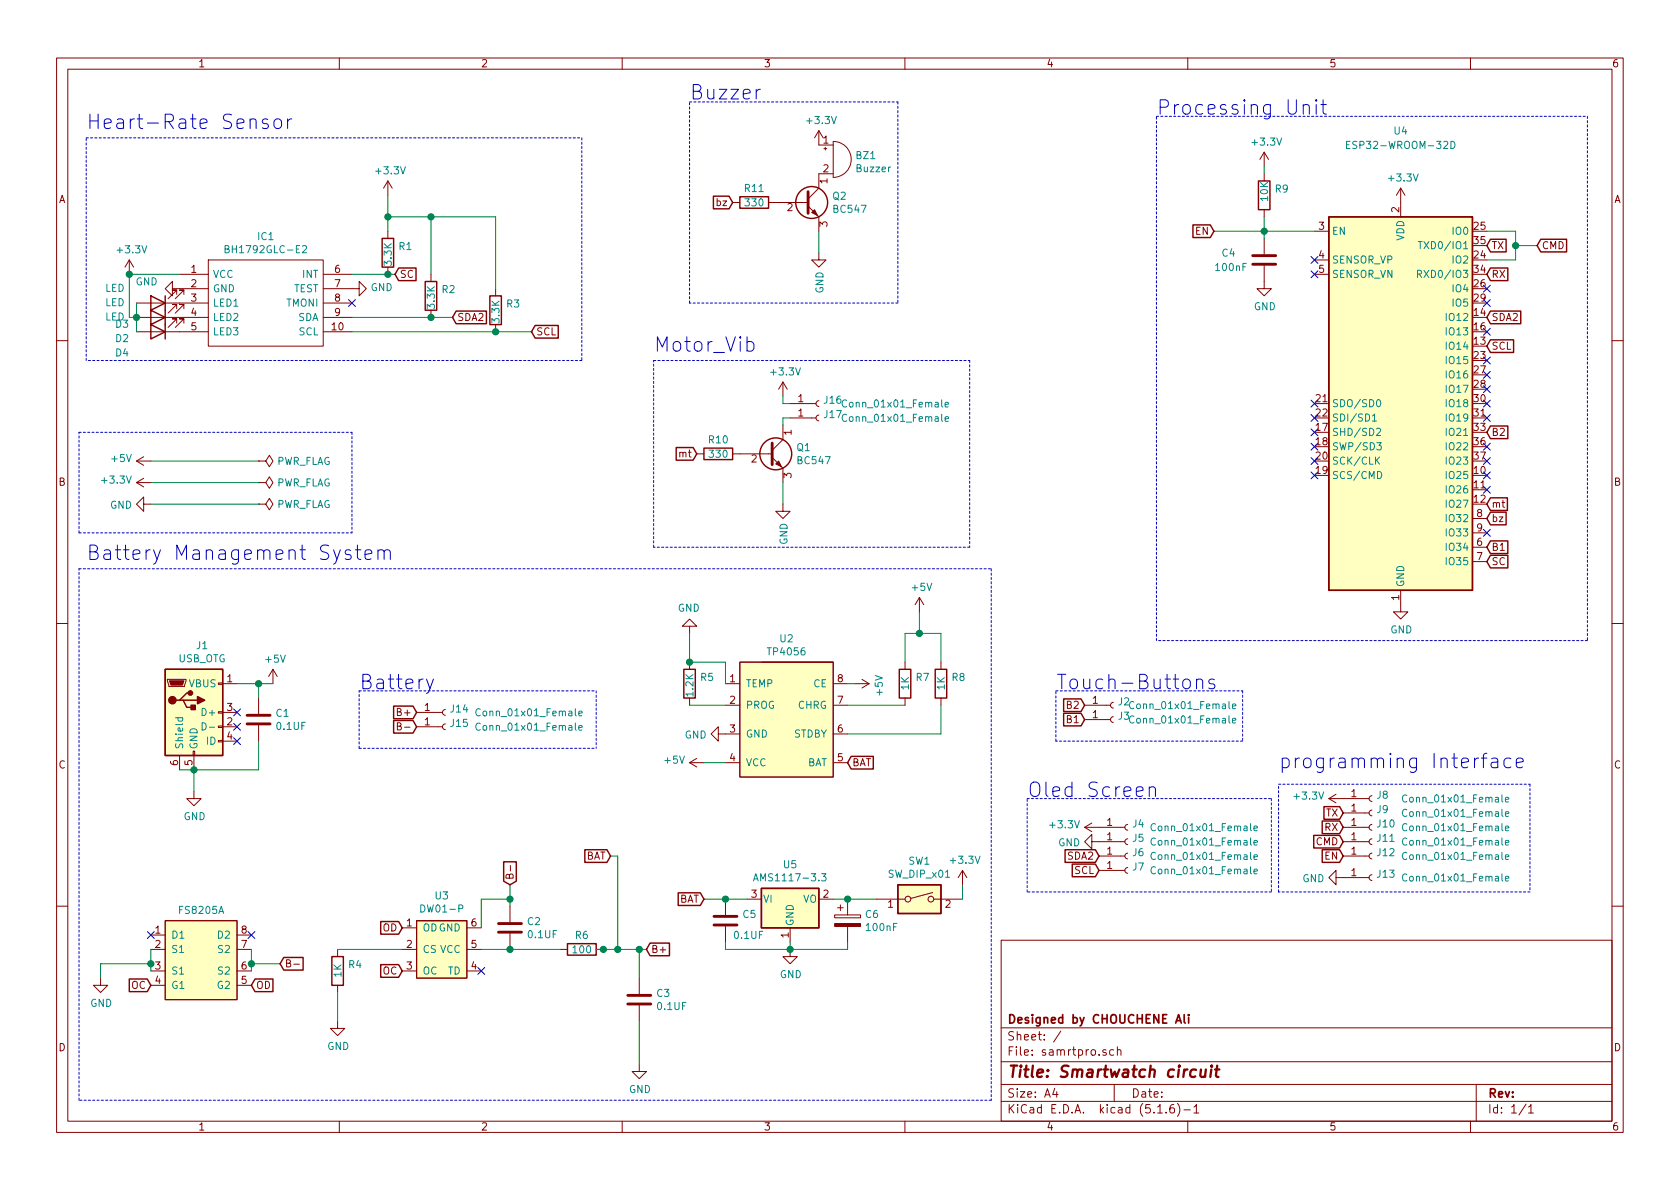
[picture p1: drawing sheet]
<svg xmlns="http://www.w3.org/2000/svg" width="297mm" height="210mm" viewBox="0 0 297 210" stroke-linecap="round" stroke-linejoin="round" font-family="sans-serif">
<g fill="none" stroke="#840000" stroke-width=".18">
<path d="M10 10.3h277v189.9h-277zM12 12.2h273v186.1h-273zM60 10.3v1.9M110 10.3v1.9M160 10.3v1.9M210 10.3v1.9M260 10.3v1.9M68.6 32v2.5M68.6 32l-.8 1.3M68.6 32l.7 1.3M129.5 35.8h1.3M135.9 35.8h7"/>
<path d="M142.9 36.4l1.9 1.9v2.6M144.8 23.1l-.8 1.3M144.8 23.1v2.5h2.5M144.8 23.1l.7 1.3M145.7 26.3h.5M145.9 26v.5M147.3 25a3.2 3.2 0 0 1 3.2 3.2 3.2 3.2 0 0 1-3.2 3.2zM147.3 30.7h-2.5v2.6l-1.9 1.9M223.5 26.9v2.6M223.5 30.7v1.3M223.5 37.1v1.2M223.5 26.9l-.7 1.3"/>
<path d="M223.5 26.9l.8 1.3M247.6 33.3l-.7 1.2M247.6 33.3v5M247.6 33.3l.8 1.2M22.9 46l-.8 1.2M22.9 46v2.5M22.9 46l.7 1.2M24.1 53.6h12.7M24.1 58.7h12.7M24.1 56.1h12.7M30.5 51v-1.2l-1.3 1.2 1.3 1.3v-1.3h6.3M31.2 52.1v-.8h-.7h.7l-1.5 1.5"/>
<path d="M31.2 57.1v-.7h-.7h.7l-1.5 1.5M31.2 54.6v-.8h-.7h.7l-1.5 1.6M31.7 48.5h5.1M32.5 52.1v-.8h-.8h.8l-1.5 1.5M32.5 57.1v-.7h-.8h.8l-1.5 1.5M32.5 54.6v-.8h-.8h.8l-1.5 1.6M36.8 46h20.3v15.2h-20.3zM57.1 51h6.4v-1.2l1.3 1.2-1.3 1.3v-1.3M57.1 48.5h5.1M57.1 53.6h5.1M57.1 58.7h5.1M57.1 56.1h5.1"/>
<path d="M68.6 40.9v1.3M68.6 47.2v1.3M76.2 48.5v1.3M76.2 54.9v1.2M87.6 51v1.3M87.6 57.4v1.3M144.8 44.7v1.3h1.2l-1.2 1.2-1.3-1.2h1.3M223.5 47v4h1.3l-1.3 1.3-1.3-1.3h1.3M223.5 42.2v2.8M232.4 40.9h2.5M232.4 46h2.5M232.4 48.5h2.5"/>
<path d="M10 60.2h2M138.4 67.6l-.7 1.2M138.4 67.6v2.5M138.4 75.2v2.5l-1.9 1.9M138.4 67.6l.8 1.2M139.7 71.4h4.6M139.7 73.9h4.6M144.8 70.9l-.3 .1-.2 .3 .1 .4 .4 .2M144.8 73.4l-.3 .1-.2 .3 .1 .4 .4 .2M285 60.2h2M24.1 85.3l1.3 .8M24.1 85.3h2.6"/>
<path d="M24.1 81.5l1.3 .8M24.1 81.5h2.6M25.4 89.1v-1.2l-1.3 1.2 1.3 1.3v-1.3h1.3M25.4 84.6l-1.3 .7M25.4 80.8l-1.3 .7M45.7 85.3h1.3l.6-1 .7 1-.7 1.1-.6-1.1M45.7 85.3h.1M45.7 89.1h1.3l.6-1 .7 1-.7 1.1-.6-1.1M45.7 89.1h.1M45.7 81.5h1.3l.6-1 .7 1-.7 1-.6-1M45.7 81.5h.1M123.2 80.3h1.3"/>
<path d="M129.5 80.3h7M136.5 80.9l1.9 1.9v2.5M138.4 89.1v1.3h1.3l-1.3 1.3-1.2-1.3h1.2M260.3 96.8h2.6M260.3 99.3h2.6M260.3 91.7h2.6M260.3 94.2h2.6M10 110.3h2M48.3 118.4l-.8 1.2M48.3 118.4v2.5M48.3 118.4l.7 1.2M121.9 110.7h1.3l-1.3-1.2-1.3 1.2h1.3v1.3"/>
<path d="M121.9 117.1v1.3M130.8 117.1h16.5v20.3h-16.5zM134.6 117.1h12.7zM160 117.1v1.3M162.6 105.7l-.8 1.2M162.6 105.7v2.5M162.6 105.7l.7 1.2M166.4 117.1v1.3M247.6 104.4v3.8h1.3l-1.3 1.3-1.2-1.3h1.2M285 110.3h2M29.6 120.1h3.3v.3l-.3 1h-2.8zM31.7 133.6v2.5"/>
<path d="M34.2 132.8h.2v.8h-.2zM34.3 139.9v1.3h1.3l-1.3 1.3-1.3-1.3h1.3M34.3 133.6v2.5M38.6 130.9h.8v.3h-.8zM38.6 128.4h.8v.2h-.8zM38.6 125.9h.8v.2h-.8zM38.6 120.8h.8v.2h-.8zM39.4 120.9h2.5M39.4 128.5h2.5M39.4 126h2.5M39.4 131.1h2.5M45.7 123.4v2.8"/>
<path d="M45.7 128.3v2.8M70.3 128.4h.5l.1-.2-.1-.3-.5-.1v1.3h.4l.2-.1 .1-.4-.3-.2M71.5 128.6h1M73.7 128.5h4.5M73.7 126h4.5M78.7 128l-.3 .1-.2 .3 .1 .4 .4 .2M78.7 125.5l-.3 .1-.2 .3 .1 .4 .4 .2M121.9 134.9l1.3 .7M121.9 134.9h2.6M121.9 123.4v1.3M123.2 134.1l-1.3 .8M127 129.8v-1.3l-1.3 1.3 1.3 1.3v-1.3h3.8"/>
<path d="M128.3 124.7h2.5M128.3 134.9h2.5M128.3 120.9h2.5M147.3 124.7h2.6M147.3 134.9h2.6M147.3 120.9h2.6M147.3 129.8h2.6M151.1 120.9h2.6M152.4 120.1l1.3 .8M153.7 120.9l-1.3 .8M160 123.4v1.3M166.4 123.4v1.3"/>
<path d="M191.8 124.7h4.5M191.8 127.2h4.5M196.8 124.2l-.3 .1-.2 .3 .1 .4 .4 .2M196.8 126.7l-.3 .1-.2 .4 .1 .4 .4 .2M90.1 154.9l.2-.3h.3l.1 .2v.5h-1.2l.1-.6 .2-.1 .2 .1 .1 .6M90.2 153.1v.9M128.3 159v2.8M132.1 159h2.5M144.8 159h2.5M149.9 159v2.8M154.9 159h5.1M164.9 157.8l-3.9 1.1"/>
<path d="M165.1 159h5.1M170.2 153.9l-.8 1.3M170.2 153.9v2.6M170.2 153.9l.7 1.3M191.8 146.3l1.2 .8M191.8 146.3h7.1M193 148.8v-1.2l-1.2 1.2 1.2 1.3v-1.3h5.9M193 145.5l-1.2 .8M194.3 151.4h4.6M194.3 153.9h4.6M199.4 150.9l-.3 .1-.2 .3 .1 .4 .4 .2M199.4 153.4l-.3 .1-.2 .3 .1 .4 .4 .2"/>
<path d="M199.4 148.3l-.3 .1-.2 .4 .1 .3 .4 .2M199.4 145.8l-.3 .1-.2 .3 .1 .4 .4 .2M234.9 141.2l1.3 .8M234.9 141.2h7.2M236.2 155.2v-1.3l-1.3 1.3 1.3 1.3v-1.3h5.9M236.2 140.5l-1.3 .7M237.5 148.8h4.6M237.5 146.3h4.6M237.5 151.4h4.6M237.5 143.8h4.6M242.6 148.3l-.3 .1-.2 .4 .1 .3 .4 .2M242.6 150.9l-.3 .1-.2 .3 .1 .4 .4 .2"/>
<path d="M242.6 140.7l-.3 .1-.2 .3 .1 .4 .4 .2M242.6 145.8l-.3 .1-.2 .3 .1 .4 .4 .2M242.6 154.7l-.3 .1-.2 .3 .1 .4 .4 .2M242.6 143.3l-.3 .1-.2 .3 .1 .4 .4 .2M10 160.2h2M17.8 173v1.2h1.2l-1.2 1.3-1.3-1.3h1.3M26.7 167.9h2.5M26.7 171.7h2.5M26.7 165.3h2.5M26.7 174.2h2.5M29.2 162.8h12.7v14h-12.7zM41.9 167.9h2.5"/>
<path d="M41.9 171.7h2.5M41.9 165.3h2.5M41.9 174.2h2.5M50.7 170.3h.5l.2-.2-.1-.3-.6-.1v1.3h.5l.2-.1v-.3l-.3-.3M51.9 170.5h1M59.7 167.9v1.3M59.7 174.2v1.3M71.1 167.9h2.6M71.1 164.1h2.6M71.1 171.7h2.6M73.7 162.8h8.8v10.2h-8.8zM73.7 162.8h8.8z"/>
<path d="M82.5 167.9h2.6M82.5 164.1h2.6M82.5 171.7h2.6M90.2 160.3v2.8M90.2 165.1v2.8M99.1 167.9h1.2M105.4 167.9h1.3M113 173v2.8M113 177.8v2.8M128.3 163.8v2.8M139.7 167.9v1.3h1.3l-1.3 1.2-1.3-1.2h1.3M139.7 164.1v2.5"/>
<path d="M147.6 161.8h4.5v.5h-4.5zM148.1 160.5h1M148.6 160v1M149.9 163.8v2.8M177 166.3h108v32h-108zM285 160.2h2M59.7 180.6v1.3h1.3l-1.3 1.2-1.3-1.2h1.3M60 198.3v1.9M110 198.3v1.9M113 188.2v1.3h1.3l-1.3 1.2-1.2-1.2h1.2M160 198.3v1.9M177 194.8h108"/>
<path d="M177 191.8h108M177 187.8h108M177 181.8h108M186.5 192.5l-.4 1h1M186.8 193v1M187.6 182.3l-1.3 2M195.6 185.7a.37 .37 0 0 0-.6 .1v.2l.6 .2v.1l-.2 .3-.4-.1M196.9 185.7l-.4-.1-.3 .3 .1 .6 .2 .1 .4-.1M197 191.8v3M197.6 185.7a.37 .37 0 0 1 .6 .1v.8M197.6 185.1v1.5M204.7 196.8h.8"/>
<path d="M206.2 196.7v.1M207.5 195.3a.59 .59 0 0 0-.7 .7v.5l.2 .2 .4 .1 .2-.1 .1-.5-.2-.2-.4-.1-.3 .3M208.2 195.1a1.71 1.71 0 0 1 0 2.3M209.3 196.3h1.2M210 198.3v1.9M211.1 195.8l.4-.5v1.5M211.1 196.8h.9M260 198.3v1.9M261 191.8v6.5M269.8 195.2l-1.2 2M270.3 195.8l.4-.5v1.5M270.3 196.8h.8"/>
<circle cx="160.5" cy="159" r=".51"/>
<circle cx="164.6" cy="159" r=".51"/>
</g>
<path d="M212.3 189.1v1.2a.6 .6 0 0 0 .8 0M213.2 189.1l-.1 1.3M214.2 189.1l-.2 1.3M214.2 188.4v.2M214.8 189.1h.8M215.2 188.4l-.2 1.8 .1 .1 .3 .1" fill="none" stroke="#840000" stroke-width=".41"/>
<path d="M209.4 179.4v1.3l.2 .2M210.2 179.4v.2M210.2 179.9v1M207.9 180.9l.5-1.5 .5 1.5M208 180.5h.7" fill="none" stroke="#840000" stroke-width=".3"/>
<g fill="none" stroke="#840000" stroke-width=".25">
<path d="M126.1 34.7h2.8l.6 1.1-.6 1.1h-2.8zM130.8 34.8h5.1v2h-5.1zM210.9 39.8h3.1l.6 1.1-.6 1.1h-3.1zM222.5 32h2v5.1h-2zM234.9 38.3h25.4v66.1h-25.4zM26.7 52.3l2.5 1.3-2.5 1.3zM26.7 57.4l2.5 1.3-2.5 1.2zM26.7 54.9l2.5 1.2-2.5 1.3zM29.2 52.3v7.6M67.6 42.2h2v5h-2zM70.5 47.4h3.1v2.2h-3.1l-.7-1.1zM75.2 49.8h2v5.1h-2z"/>
<path d="M80.6 55h5.4v2.2h-5.4l-.6-1.1zM86.6 52.3h2v5.1h-2zM94.6 57.6h4.1v2.2h-4.1l-.6-1.1zM263.5 42.3h2.8v2.2h-2.8l-.6-1.1zM263.5 47.4h3.1v2.2h-3.1l-.6-1.1zM263.5 55h5.4v2.2h-5.4l-.6-1.1zM272.4 42.3h4.6v2.2h-4.6l-.6-1.1zM119.6 79.1h3l.6 1.2-.6 1.1h-3zM124.5 79.2h5v2.1h-5zM263.5 60.1h4.1v2.2h-4.1l-.6-1.1zM263.5 75.3h3.1v2.3h-3.1l-.6-1.2zM263.5 88h3v2.3h-3l-.6-1.2z"/>
<path d="M263.5 90.6h2.8v2.2h-2.8l-.6-1.1zM263.5 95.7h3.1v2.2h-3.1l-.6-1.1zM263.5 98.2h3.1v2.2h-3.1l-.6-1.1zM29.2 118.4h10.2v15.2h-10.2zM120.9 118.4h2v5h-2zM159 118.4h2v5h-2zM165.4 118.4h2v5h-2zM31.7 123.8h.7l.6 1.3h1.3M32.4 123.8h2.5M33.7 122.5h-.7l-1.3 1.3h-.6M69.6 127.4h3.4l.7 1.1-.7 1.1h-3.4zM69.6 124.9h3.4l.7 1.1-.7 1.1h-3.4z"/>
<path d="M150.5 133.8h3.9v2.2h-3.9l-.6-1.1zM188.1 123.6h3l.7 1.1-.7 1.1h-3zM188.1 126.1h3l.7 1.1-.7 1.2h-3zM89.1 152.4h2.2v3.4l-1.1 .7-1.1-.7zM103.4 150.3h3.9l.6 1.1-.6 1.1h-3.9zM119.9 157.9h3.9l.7 1.1-.7 1.1h-3.9zM134.6 157.1h10.2v7h-10.2zM158.7 156.5h7.7v5h-7.7zM188.3 150.3h5.4l.6 1.1-.6 1.1h-5.4zM189.6 152.8h4.1l.6 1.1-.6 1.1h-4.1zM232.3 147.7h4.6l.6 1.1-.6 1.2h-4.6zM233.8 145.2h3.1l.6 1.1-.6 1.1h-3.1z"/>
<path d="M233.8 150.3h3.1l.6 1.1-.6 1.1h-3.1zM234.1 142.6h2.8l.6 1.2-.6 1.1h-2.8zM22.9 173.1h3.1l.7 1.1-.7 1.2h-3.1zM45.1 173.1h3.2v2.3h-3.2l-.7-1.2zM50.2 169.3h3.4v2.2h-3.4l-.7-1.1zM58.7 169.2h2v5h-2zM67.3 170.6h3.2l.6 1.1-.6 1.1h-3.2zM67.3 163h3.2l.6 1.1-.6 1.1h-3.2zM100.3 166.9h5.1v2h-5.1zM114.9 166.8h3.5v2.2h-3.5l-.6-1.1z"/>
<circle cx="143.5" cy="35.8" r="2.82"/>
<circle cx="137.2" cy="80.3" r="2.82"/>
</g>
<path d="M142.9 33.9v3.8M221.5 46.7h4.1M221.5 45.2h4.1M136.5 78.4v3.8M43.7 128h4.1M43.7 126.5h4.1M88.1 164.8h4.1M88.1 163.3h4.1M111 177.5h4.1M111 176h4.1M126.2 163.6h4.1M126.2 162h4.1" fill="none" stroke="#840000" stroke-width=".51"/>
<g fill="#840000" stroke="#840000" stroke-width=".18">
<path d="M137.2 82l.5-.5 .5 1z"/>
<path d="M144 37.1l.5 1-1-.5z"/>
<path d="M30 120.4h2.5l-.2 .8h-2.1z"/>
<path d="M147.6 163.3h4.5v.5h-4.5z"/>
</g>
<g fill="none" stroke="#008484" stroke-width=".18">
<path d="M238.1 25.6h.4M238.7 25h-.6v1.3h.6M256.5 25a.64 .64 0 0 1 .8 .6 .64 .64 0 0 1-.8 .7zM39.8 44h.6l.1-.2-.1-.2-.6-.2v1.3h.5l.2-.1v-.3l-.3-.3M53.5 43.6l.5-.2 .2 .4v.2l-.8 .7h.8M250.6 48.5l.6-.1 .2-.2-.1-.3-.2-.1h-.5v1.3M250.7 42.7h.8M250.9 48.5l.5 .6M251.1 42.7v1.3M149.7 70.8a.6 .6 0 0 0-.8 .5 .6 .6 0 0 0 .6 .7l.2-.1M149.7 73.4a.6 .6 0 0 0-.8 .4 .6 .6 0 0 0 .6 .7l.2-.1M167.1 71.5l.6-.1-.1-.2-.3-.1-.2 .2 .1 .6h.4"/>
<path d="M167.1 74.1l.6-.1-.1-.3h-.3l-.2 .2 .1 .6h.4M242.6 73.6l.4-.4v1.3M242.6 74.5h.8M243.4 75.9l.5-.2 .2 .4-.8 .9h.8M243.4 78.3h.8l-.4 .5 .4 .1-.1 .6h-.5l-.2-.1M243.6 70.7h.1a.67 .67 0 0 1 .4 .6 .67 .67 0 0 1-.4 .6 .83 .83 0 0 1-.1-1.2zM243.4 81.4l.5 .7M243.6 83.4a.64 .64 0 0 1 .7 .6 .64 .64 0 0 1-.7 .6zM243.9 80.8l-.7 .8M31 126.9h1.3M31.5 126.9v.4l.2 .2 .6-.1v-.5M35.7 127.8a.64 .64 0 0 1 .8 .6 .64 .64 0 0 1-.8 .7z"/>
<path d="M37 128.6h1M84.9 128a.6 .6 0 0 0-.8 .4 .6 .6 0 0 0 .6 .7l.2-.1M84.9 125.4a.6 .6 0 0 0-.8 .5 .6 .6 0 0 0 .6 .7l.2-.1M102.3 128.7l.6-.1v-.3h-.4l-.2 .2 .1 .6h.5M102.3 126.2l.6-.1v-.3l-.4-.1-.2 .2 .1 .6h.5M200.5 124.2a.6 .6 0 0 0-.8 .4 .6 .6 0 0 0 .6 .7l.2-.1M200.5 126.7a.6 .6 0 0 0-.8 .4 .6 .6 0 0 0 .6 .8l.2-.2M217.9 124.9l.6-.1-.1-.3h-.3l-.2 .2 .1 .6h.4M217.9 127.4l.6-.1-.1-.2-.3-.1-.2 .2 .1 .6h.4M133.2 155.8l.4-1.3 .5 1.3M133.3 155.4h.6M145.3 154.5h.7l-.4 .5 .4 .1v.4l-.2 .3-.5-.2"/>
<path d="M204.3 150.8a.6 .6 0 0 0-.8 .5 .6 .6 0 0 0 .6 .7l.2-.1M204.3 153.4a.6 .6 0 0 0-.8 .4 .6 .6 0 0 0 .6 .7l.2-.1M204.3 148.3a.6 .6 0 0 0-.8 .4 .6 .6 0 0 0 .6 .7l.2-.1M204.3 145.8a.6 .6 0 0 0-.8 .4 .6 .6 0 0 0 .6 .7l.2-.1M221.7 151.6l.6-.1-.1-.3-.3-.1-.2 .2 .1 .6h.4M221.7 154.1l.6-.1-.1-.3h-.3l-.2 .2 .1 .6h.4M221.7 149l.6-.1-.1-.2-.3-.1-.2 .2 .1 .6h.4M221.7 146.5l.6-.1-.1-.3h-.3l-.2 .1 .1 .7h.4M248.7 148.3a.6 .6 0 0 0-.8 .4 .6 .6 0 0 0 .6 .7l.2-.1M248.7 150.8a.6 .6 0 0 0-.8 .5 .6 .6 0 0 0 .6 .7l.2-.1M248.7 140.7a.6 .6 0 0 0-.8 .4 .6 .6 0 0 0 .6 .7l.2-.1M248.7 145.8a.6 .6 0 0 0-.8 .4 .6 .6 0 0 0 .6 .7l.2-.1"/>
<path d="M248.7 154.7a.6 .6 0 0 0-.8 .4 .6 .6 0 0 0 .6 .7l.2-.1M248.7 143.2a.6 .6 0 0 0-.8 .5 .6 .6 0 0 0 .6 .7l.2-.2M266.2 149l.6-.1-.1-.2-.4-.1-.1 .2v.6h.5M266.2 151.6l.6-.1-.1-.3-.4-.1-.1 .2v.6h.5M266.2 141.4l.6-.1-.1-.3h-.4l-.1 .2v.6h.5M266.2 146.5l.6-.1-.1-.3h-.4l-.1 .1v.7h.5M266.2 155.4l.6-.1-.1-.3h-.4l-.1 .1v.6h.5M266.2 143.9l.6-.1-.1-.2-.4-.1-.1 .2v.6h.5"/>
</g>
<g fill="#ffffc2" stroke="#ffffc2" stroke-width=".18">
<path d="M234.9 38.3h25.4v66.1h-25.4z"/>
<path d="M158.7 156.5h7.7v5h-7.7z"/>
<path d="M134.6 157.1h10.2v7h-10.2z"/>
<path d="M73.7 162.8h8.8v10.2h-8.8z"/>
<path d="M29.2 118.4h10.2v15.2h-10.2z"/>
<path d="M29.2 162.8h12.7v14h-12.7z"/>
<path d="M130.8 117.1h16.5v20.3h-16.5z"/>
</g>
<g fill="#840000" stroke="#840000" stroke-width=".25">
<path d="M33.8 124.7h.7v.8h-.7z"/>
<path d="M34.9 123.2l1.3 .6-1.3 .7z"/>
<circle cx="30.5" cy="123.8" r=".63"/>
<circle cx="33.7" cy="122.5" r=".38"/>
</g>
<g fill="none" stroke="#0000c2" stroke-width=".18" stroke-dasharray=".4 .4">
<path d="M121.9 18h36.8M158.7 18v35.6M15.2 24.4h87.7M102.9 24.4v39.3M204.5 20.6h76.2M280.7 20.6v92.7M121.9 53.6v-35.6M158.7 53.6h-36.8M14 76.4h48.2M15.2 63.7v-39.3M62.2 76.4v17.8M102.9 63.7h-87.7"/>
<path d="M115.6 63.7h55.8M171.4 63.7v33.1M14 94.2v-17.8M14 94.2h48.2M115.6 96.8v-33.1M171.4 96.8h-55.8M14 100.6h161.3M175.3 100.6v94M204.5 113.3v-92.7M280.7 113.3h-76.2M63.5 132.3v-10.1M63.5 122.2h41.9"/>
<path d="M63.5 132.3h41.9M105.4 122.2v10.1M186.7 131.1v-8.9M186.7 122.2h33M219.7 122.2v8.9M219.7 131.1h-33M226.1 138.7h44.4M270.5 138.7v19M181.6 157.7v-16.5M181.6 141.2h43.2M224.8 141.2v16.5M224.8 157.7h-43.2"/>
<path d="M226.1 157.7v-19M270.5 157.7h-44.4M14 194.6v-94M175.3 194.6h-161.3"/>
</g>
<g fill="none" stroke="#008400" stroke-width=".18">
<path d="M68.6 38.3h19v12.7M68.6 34.5v6.4M76.2 38.3v10.2M223.5 29.5v1.2M223.5 38.3v3.9M24.1 53.6v5.1M31.7 48.5h-8.8v7.6h1.2M62.2 58.7h31.8M62.2 56.1h17.8M62.2 48.5h7.6M144.8 40.9v3.8M214.6 40.9h17.8"/>
<path d="M262.9 40.9h5.1v5.1h-5.1M268 43.4h3.8M138.4 70.1v1.3h1.3M139.7 73.9h-1.3v1.3M26.7 85.3h19M26.7 81.5h19M26.7 89.1h19M138.4 85.3v3.8M121.9 112v5.1h6.4v3.8M160 117.1v-5.1h6.4v5.1M162.6 108.2v3.8M34.3 136.1v3.8"/>
<path d="M41.9 120.9h6.4M45.7 120.9v2.5M45.7 131.1v5h-14M121.9 124.7h6.4M124.5 134.9h3.8M149.9 120.9h1.2M149.9 124.7h10.1M166.4 124.7v5.1h-16.5M90.2 159h-5.1v5.1M90.2 156.5v3.8M107.9 151.4h1.3v16.5M124.5 159h7.6"/>
<path d="M147.3 159h7.6M170.2 156.5v2.5M26.7 170.4h-8.9v2.6M26.7 167.9v3.8M44.4 170.4h5.1M44.4 167.9v3.8M59.7 167.9h11.4M59.7 175.5v5.1M85.1 167.9h14M105.4 167.9h8.9M113 167.9v5.1M128.3 166.6v1.3h21.6v-1.3"/>
<path d="M139.7 166.6v1.3M113 180.6v7.6"/>
</g>
<g fill="none" stroke="#0000c2" stroke-width=".18">
<path d="M134.4 15.8a.69 .69 0 0 0-.7 .5M230.4 18.7a.61 .61 0 0 1 1.1 .1v1.4M230.4 18.5v1.7M232.7 17.6l-.1 .2 .1 .1 .1-.1-.1-.2v.3M232.7 18.5v1.7M233.6 18.5h.9M233.9 17.6v2.2l.1 .3 .5 .1M47.3 21.2a.6 .6 0 0 0-.9 .2l.1 .4 .6 .1 .4 .3-.2 .4-.2 .1-.7-.1M48.6 21.3a.69 .69 0 0 1 .6-.3 .69 .69 0 0 1 .6 .5v.7a.7 .7 0 0 1-.7 .6 .7 .7 0 0 1-.7-.6v-.7zM50.9 21v1.7M51.6 21a.69 .69 0 0 0-.7 .5M132.1 60.5l.7-.1 .5 .5v.7l-.3 .4-.2 .1-.7-.1"/>
<path d="M62 97.4l-.6-.2-.3 .2-.1 .2 .1 .4 .9 .2 .1 .2-.1 .4-.3 .1-.7-.1M62.8 97.2h1M63.2 96.4v2.1l.1 .3 .5 .1M64.5 98.1l1.2-.3-.1-.4-.7-.2-.3 .2-.1 .2 .1 1.2 .3 .1 .7-.1M66.8 97.5a.66 .66 0 0 1 1-.1l.1 .2v1.3M66.8 97.2v1.7M67.9 97.6l.4-.4 .6 .2 .1 .2v1.3M75.4 120.1l.6 1.7M76.6 120.1l-.8 2.3-.4 .2M203.2 139.4a.66 .66 0 0 1 1-.1l.1 .2v1.3M203.2 139.1v1.7M211.6 120.3a.63 .63 0 0 1 1 .1v1.4"/>
<path d="M211.6 120.1v1.7M214.7 120.2a.62 .62 0 0 0-1 .2l.1 .4 .7 .1 .2 .2 .1 .2-.1 .4-.2 .1-.8-.1M261.9 134.1h1M262.9 133.2l-.5 .1-.1 .3v2.2M263.7 134.2l.3-.1 .7 .1 .1 1.6M264.8 134.7l-.2 .1h-.6a.5 .5 0 0 0-.4 .5 .5 .5 0 0 0 .4 .5h.6l.2-.2M267.1 134.2l-.7-.1-.5 .4v.8l.3 .3 .2 .2 .7-.2M268.1 134.9l1.2-.2-.1-.5-.7-.1-.4 .3v1l.1 .2 .3 .2 .7-.2"/>
</g>
<g fill="#008400" stroke="#008400" stroke-width=".25">
<circle cx="76.2" cy="38.3" r=".51"/>
<circle cx="87.6" cy="58.7" r=".51"/>
<circle cx="68.6" cy="38.3" r=".51"/>
<circle cx="76.2" cy="56.1" r=".51"/>
<circle cx="45.7" cy="120.9" r=".51"/>
<circle cx="109.2" cy="167.9" r=".51"/>
<circle cx="22.9" cy="48.5" r=".51"/>
<circle cx="128.3" cy="159" r=".51"/>
<circle cx="90.2" cy="159" r=".51"/>
<circle cx="34.3" cy="136.1" r=".51"/>
<circle cx="139.7" cy="167.9" r=".51"/>
<circle cx="149.9" cy="159" r=".51"/>
<circle cx="106.7" cy="167.9" r=".51"/>
<circle cx="26.7" cy="170.4" r=".51"/>
<circle cx="90.2" cy="167.9" r=".51"/>
<circle cx="44.5" cy="170.4" r=".51"/>
<circle cx="162.6" cy="112" r=".51"/>
<circle cx="113" cy="167.9" r=".51"/>
<circle cx="121.9" cy="117.1" r=".51"/>
<circle cx="68.6" cy="48.5" r=".51"/>
<circle cx="268" cy="43.4" r=".51"/>
<circle cx="24.1" cy="56.1" r=".51"/>
<circle cx="223.5" cy="40.9" r=".51"/>
</g>
<g fill="none" stroke="#000084" stroke-width=".18">
<path d="M61.6 53l1.2 1.2M62.8 53l-1.2 1.2M231.8 45.4l1.2 1.2M231.8 47.9l1.2 1.2M233 45.4l-1.2 1.2M233 47.9l-1.2 1.2M262.3 50.4l1.2 1.3M262.3 53l1.2 1.2M262.3 58.1l1.2 1.2M263.5 53l-1.2 1.2M263.5 50.4l-1.2 1.3M263.5 58.1l-1.2 1.2"/>
<path d="M231.8 78.4l1.2 1.2M231.8 75.8l1.2 1.3M231.8 73.3l1.2 1.2M231.8 70.8l1.2 1.2M233 78.4l-1.2 1.2M233 75.8l-1.2 1.3M233 73.3l-1.2 1.2M233 70.8l-1.2 1.2M262.3 78.4l1.2 1.2M262.3 73.3l1.2 1.2M262.3 70.8l1.2 1.2M262.3 68.2l1.2 1.2"/>
<path d="M262.3 65.7l1.2 1.2M262.3 63.1l1.2 1.3M263.5 78.4l-1.2 1.2M263.5 73.3l-1.2 1.2M263.5 70.8l-1.2 1.2M263.5 68.2l-1.2 1.2M263.5 65.7l-1.2 1.2M263.5 63.1l-1.2 1.3M231.8 83.5l1.2 1.2M231.8 80.9l1.2 1.2M233 83.5l-1.2 1.2M233 80.9l-1.2 1.2"/>
<path d="M262.3 93.6l1.2 1.2M262.3 86l1.2 1.2M262.3 83.5l1.2 1.2M262.3 80.9l1.2 1.2M263.5 93.6l-1.2 1.2M263.5 86l-1.2 1.2M263.5 83.5l-1.2 1.2M263.5 80.9l-1.2 1.2M41.3 127.9l1.2 1.2M41.3 125.4l1.2 1.2M41.3 130.4l1.2 1.3M42.5 127.9l-1.2 1.2"/>
<path d="M42.5 125.4l-1.2 1.2M42.5 130.4l-1.2 1.3M26.1 164.7l1.2 1.3M27.3 164.7l-1.2 1.3M43.8 164.7l1.3 1.3M45.1 164.7l-1.3 1.3M84.5 171.1l1.2 1.2M85.7 171.1l-1.2 1.2"/>
</g>
<g font-size="3.5" fill="#0000c2">
<text x="121.9" y="17.6">Buzzer</text>
<text x="15.2" y="22.9">Heart-Rate Sensor</text>
<text x="204.5" y="20.3">Processing Unit</text>
<text x="115.6" y="62.2">Motor_Vib</text>
<text x="15.2" y="99.1">Battery Management System</text>
<text x="63.5" y="121.9">Battery</text>
<text x="186.7" y="121.9">Touch-Buttons</text>
<text x="226.1" y="135.9">programming Interface</text>
<text x="181.6" y="141">Oled Screen</text>
</g>
<text font-size="2.8" fill="#840000" x="178" y="190.5">Title: Smartwatch circuit</text>
<g font-size="2.1" fill="#840000">
<text x="178" y="184">Sheet: /</text>
<text x="178" y="181">Designed by CHOUCHENE Ali</text>
<text x="178" y="186.7">File: samrtpro.sch</text>
<text x="178" y="196.9">KiCad E.D.A. kicad (5.1.6)-1</text>
<text x="178" y="194.1">Size: A4</text>
<text x="200" y="194.1">Date:</text>
<text x="263" y="194.1">Rev:</text>
<text x="263" y="196.9">Id: 1/1</text>
</g>
<g font-size="1.8" fill="#840000">
<text x="35" y="11.9">1</text>
<text x="85" y="11.9">2</text>
<text x="135" y="11.9">3</text>
<text x="185" y="11.9">4</text>
<text x="235" y="11.9">5</text>
<text x="285" y="11.9">6</text>
<text x="145.6" y="25.4">1</text>
<text x="10.4" y="35.9">A</text>
<text x="145.6" y="30.5">2</text>
<text x="146.3" y="32.5" transform="rotate(-90 146.3 32.5)">1</text>
<text x="285.4" y="35.9">A</text>
<text x="126.8" y="36.4">bz</text>
<text x="139.2" y="37.3">2</text>
<text x="146.3" y="40.1" transform="rotate(-90 146.3 40.1)">3</text>
<text x="211.4" y="41.5">EN</text>
<text x="233.2" y="40.6">3</text>
<text x="247.4" y="37.6" transform="rotate(-90 247.4 37.6)">2</text>
<text x="260.7" y="40.6">25</text>
<text x="233.2" y="45.7">4</text>
<text x="260.7" y="45.7">24</text>
<text x="260.7" y="43.2">35</text>
<text x="263.7" y="44.1">TX</text>
<text x="272.6" y="44.1">CMD</text>
<text x="33.8" y="48.3">1</text>
<text x="33.8" y="50.8">2</text>
<text x="33.8" y="53.3">3</text>
<text x="59.2" y="48.3">6</text>
<text x="59.2" y="50.8">7</text>
<text x="59.2" y="53.3">8</text>
<text x="70.6" y="49.1">SC</text>
<text x="233.2" y="48.3">5</text>
<text x="260.7" y="50.8">26</text>
<text x="260.7" y="53.3">29</text>
<text x="260.7" y="48.3">34</text>
<text x="263.7" y="49.1">RX</text>
<text x="33.8" y="55.9">4</text>
<text x="33.8" y="58.4">5</text>
<text x="58.7" y="58.4">10</text>
<text x="59.2" y="55.9">9</text>
<text x="80.8" y="56.8">SDA2</text>
<text x="94.8" y="59.3">SCL</text>
<text x="260.7" y="55.9">14</text>
<text x="260.7" y="58.4">16</text>
<text x="263.7" y="56.8">SDA2</text>
<text x="260.7" y="61">13</text>
<text x="260.7" y="63.5">23</text>
<text x="263.7" y="61.8">SCL</text>
<text x="141.1" y="71.1">1</text>
<text x="232.7" y="71.1">21</text>
<text x="260.7" y="66">27</text>
<text x="260.7" y="68.6">28</text>
<text x="260.7" y="71.1">30</text>
<text x="140" y="76.9" transform="rotate(-90 140 76.9)">1</text>
<text x="141.1" y="73.7">1</text>
<text x="232.7" y="76.2">17</text>
<text x="232.7" y="73.7">22</text>
<text x="260.7" y="73.7">31</text>
<text x="260.7" y="76.2">33</text>
<text x="263.7" y="77.1">B2</text>
<text x="120.2" y="80.9">mt</text>
<text x="132.9" y="81.8">2</text>
<text x="232.7" y="78.7">18</text>
<text x="232.7" y="83.8">19</text>
<text x="232.7" y="81.3">20</text>
<text x="260.7" y="83.8">10</text>
<text x="260.7" y="78.7">36</text>
<text x="260.7" y="81.3">37</text>
<text x="10.4" y="85.9">B</text>
<text x="140" y="84.6" transform="rotate(-90 140 84.6)">3</text>
<text x="260.7" y="86.4">11</text>
<text x="260.7" y="88.9">12</text>
<text x="263.7" y="89.8">mt</text>
<text x="285.4" y="85.9">B</text>
<text x="261.1" y="91.4">8</text>
<text x="261.1" y="94">9</text>
<text x="263.7" y="92.3">bz</text>
<text x="261.1" y="96.5">6</text>
<text x="261.1" y="99.1">7</text>
<text x="263.7" y="97.4">B1</text>
<text x="263.7" y="99.9">SC</text>
<text x="247.4" y="106.1" transform="rotate(-90 247.4 106.1)">1</text>
<text x="40.2" y="120.6">1</text>
<text x="40.2" y="125.7">3</text>
<text x="75.1" y="125.7">1</text>
<text x="129.1" y="120.6">1</text>
<text x="129.1" y="124.5">2</text>
<text x="148.1" y="124.5">7</text>
<text x="148.1" y="120.6">8</text>
<text x="188.7" y="125.3">B2</text>
<text x="193.2" y="124.5">1</text>
<text x="40.2" y="128.3">2</text>
<text x="40.2" y="130.8">4</text>
<text x="70.6" y="126.6">B+</text>
<text x="75.1" y="128.3">1</text>
<text x="129.1" y="129.5">3</text>
<text x="148.1" y="129.5">6</text>
<text x="188.7" y="127.9">B1</text>
<text x="193.2" y="127">1</text>
<text x="10.4" y="135.9">C</text>
<text x="31.5" y="135.4" transform="rotate(-90 31.5 135.4)">6</text>
<text x="34" y="135.4" transform="rotate(-90 34 135.4)">5</text>
<text x="129.1" y="134.6">4</text>
<text x="148.1" y="134.6">5</text>
<text x="150.6" y="135.5">BAT</text>
<text x="285.4" y="135.9">C</text>
<text x="238.9" y="141">1</text>
<text x="238.9" y="143.5">1</text>
<text x="195.7" y="148.6">1</text>
<text x="195.7" y="146">1</text>
<text x="232.7" y="149.5">CMD</text>
<text x="234.2" y="146.9">RX</text>
<text x="234.4" y="144.4">TX</text>
<text x="238.9" y="148.6">1</text>
<text x="238.9" y="146">1</text>
<text x="103.5" y="152">BAT</text>
<text x="188.8" y="152">SDA2</text>
<text x="190" y="154.6">SCL</text>
<text x="195.7" y="151.1">1</text>
<text x="195.7" y="153.7">1</text>
<text x="234.2" y="152">EN</text>
<text x="238.9" y="151.1">1</text>
<text x="238.9" y="154.9">1</text>
<text x="120" y="159.6">BAT</text>
<text x="132.9" y="158.7">3</text>
<text x="145.6" y="158.7">2</text>
<text x="157" y="160.5">1</text>
<text x="167.2" y="160.5">2</text>
<text x="27.5" y="165.1">1</text>
<text x="27.5" y="167.6">2</text>
<text x="42.7" y="167.6">7</text>
<text x="42.7" y="165.1">8</text>
<text x="67.7" y="164.7">OD</text>
<text x="71.9" y="163.8">1</text>
<text x="71.9" y="167.6">2</text>
<text x="83.3" y="167.6">5</text>
<text x="83.3" y="163.8">6</text>
<text x="139.4" y="165.8" transform="rotate(-90 139.4 165.8)">1</text>
<text x="27.5" y="171.4">3</text>
<text x="27.5" y="174">4</text>
<text x="42.7" y="174">5</text>
<text x="42.7" y="171.4">6</text>
<text x="67.7" y="172.3">OC</text>
<text x="71.9" y="171.4">3</text>
<text x="83.3" y="171.4">4</text>
<text x="115.1" y="168.5">B+</text>
<text x="23.2" y="174.9">OC</text>
<text x="45.2" y="174.9">OD</text>
<text x="10.4" y="185.9">D</text>
<text x="285.4" y="185.9">D</text>
<text x="35" y="199.9">1</text>
<text x="85" y="199.9">2</text>
<text x="135" y="199.9">3</text>
<text x="185" y="199.9">4</text>
<text x="235" y="199.9">5</text>
<text x="285" y="199.9">6</text>
</g>
<g font-size="1.8" fill="#008484">
<text x="142.8" y="21.9">+3.3V</text>
<text x="246.5" y="23.8">U4</text>
<text x="151.4" y="28.1">BZ1</text>
<text x="221.6" y="25.7">+3.3V</text>
<text x="239.1" y="26.3">ESP32-WROOM-32D</text>
<text x="66.6" y="30.8">+3.3V</text>
<text x="131.7" y="34">R11</text>
<text x="147.3" y="35.3">Q2</text>
<text x="151.5" y="30.4">Buzzer</text>
<text x="224.2" y="35.5" transform="rotate(-90 224.2 35.5)">10K</text>
<text x="225.5" y="34.1">R9</text>
<text x="245.7" y="32.1">+3.3V</text>
<text x="131.9" y="36.5">330</text>
<text x="147.5" y="37.6">BC547</text>
<text x="235.5" y="41.5">EN</text>
<text x="257" y="41.5">IO0</text>
<text x="20.9" y="44.8">+3.3V</text>
<text x="40.5" y="44.8">BH1792GLC-E2</text>
<text x="45.6" y="42.5">IC1</text>
<text x="69.3" y="46.9" transform="rotate(-90 69.3 46.9)">3.3K</text>
<text x="70.6" y="44.2">R1</text>
<text x="215.1" y="47.9">100nF</text>
<text x="216.1" y="45.4">C4</text>
<text x="235.5" y="46.6">SENSOR_VP</text>
<text x="248.3" y="42.6" transform="rotate(-90 248.3 42.6)">VDD</text>
<text x="252" y="44.1">TXD0/IO1</text>
<text x="257" y="46.6">IO2</text>
<text x="18.6" y="51.6">LED</text>
<text x="24" y="50.5">GND</text>
<text x="37.6" y="49.1">VCC</text>
<text x="37.6" y="51.7">GND</text>
<text x="51.9" y="51.7">TEST</text>
<text x="53.5" y="49.1">INT</text>
<text x="65.5" y="51.5">GND</text>
<text x="78.2" y="51.8">R2</text>
<text x="145.6" y="51.9" transform="rotate(-90 145.6 51.9)">GND</text>
<text x="235.5" y="49.1">SENSOR_VN</text>
<text x="251.8" y="49.1">RXD0/IO3</text>
<text x="257" y="51.7">IO4</text>
<text x="18.6" y="54.1">LED</text>
<text x="18.6" y="56.7">LED</text>
<text x="20.5" y="58">D3</text>
<text x="37.6" y="54.2">LED1</text>
<text x="37.6" y="56.8">LED2</text>
<text x="37.6" y="59.3">LED3</text>
<text x="50.7" y="54.2">TMONI</text>
<text x="52.7" y="56.8">SDA</text>
<text x="52.9" y="59.3">SCL</text>
<text x="76.9" y="54.5" transform="rotate(-90 76.9 54.5)">3.3K</text>
<text x="88.3" y="57" transform="rotate(-90 88.3 57)">3.3K</text>
<text x="89.6" y="54.4">R3</text>
<text x="221.7" y="54.9">GND</text>
<text x="256" y="56.8">IO12</text>
<text x="256" y="59.3">IO13</text>
<text x="257" y="54.2">IO5</text>
<text x="20.5" y="60.5">D2</text>
<text x="20.5" y="63">D4</text>
<text x="256" y="61.8">IO14</text>
<text x="256" y="64.4">IO15</text>
<text x="136.5" y="66.4">+3.3V</text>
<text x="145.8" y="71.4">J16</text>
<text x="256" y="66.9">IO16</text>
<text x="256" y="69.5">IO17</text>
<text x="145.8" y="73.9">J17</text>
<text x="149.6" y="72.1">Conn_01x01_Female</text>
<text x="149.6" y="74.6">Conn_01x01_Female</text>
<text x="235.5" y="77.1">SHD/SD2</text>
<text x="235.5" y="72">SDO/SD0</text>
<text x="235.5" y="74.5">SDI/SD1</text>
<text x="256" y="72">IO18</text>
<text x="256" y="74.5">IO19</text>
<text x="256" y="77.1">IO21</text>
<text x="19.8" y="81.7">+5V</text>
<text x="48.8" y="82.2">PWR_FLAG</text>
<text x="125.4" y="78.4">R10</text>
<text x="125.5" y="80.9">330</text>
<text x="140.9" y="79.8">Q1</text>
<text x="141.1" y="82.1">BC547</text>
<text x="235.5" y="79.6">SWP/SD3</text>
<text x="235.5" y="82.2">SCK/CLK</text>
<text x="256" y="79.6">IO22</text>
<text x="256" y="82.2">IO23</text>
<text x="18.2" y="85.5">+3.3V</text>
<text x="19.5" y="90">GND</text>
<text x="48.8" y="86">PWR_FLAG</text>
<text x="48.8" y="89.8">PWR_FLAG</text>
<text x="235.5" y="84.7">SCS/CMD</text>
<text x="256" y="84.7">IO25</text>
<text x="256" y="87.2">IO26</text>
<text x="256" y="89.8">IO27</text>
<text x="256" y="92.3">IO32</text>
<text x="256" y="94.9">IO33</text>
<text x="139.2" y="96.4" transform="rotate(-90 139.2 96.4)">GND</text>
<text x="256" y="97.4">IO34</text>
<text x="256" y="99.9">IO35</text>
<text x="161.3" y="104.5">+5V</text>
<text x="248.3" y="103.9" transform="rotate(-90 248.3 103.9)">GND</text>
<text x="119.8" y="108.2">GND</text>
<text x="137.9" y="113.6">U2</text>
<text x="245.8" y="112">GND</text>
<text x="31.5" y="117.1">USB_OTG</text>
<text x="34.8" y="114.8">J1</text>
<text x="47" y="117.2">+5V</text>
<text x="136" y="115.9">TP4056</text>
<text x="33.5" y="121.5">VBUS</text>
<text x="122.6" y="123.1" transform="rotate(-90 122.6 123.1)">1.2K</text>
<text x="123.9" y="120.4">R5</text>
<text x="131.8" y="121.5">TEMP</text>
<text x="131.8" y="125.3">PROG</text>
<text x="141.1" y="125.3">CHRG</text>
<text x="143.8" y="121.5">CE</text>
<text x="156.1" y="122.9" transform="rotate(-90 156.1 122.9)">+5V</text>
<text x="160.7" y="122" transform="rotate(-90 160.7 122)">1K</text>
<text x="162" y="120.4">R7</text>
<text x="167.1" y="122" transform="rotate(-90 167.1 122)">1K</text>
<text x="168.4" y="120.4">R8</text>
<text x="197.8" y="124.7">J2</text>
<text x="200.4" y="125.4">Conn_01x01_Female</text>
<text x="36" y="126.6">D+</text>
<text x="36.6" y="131.7">ID</text>
<text x="48.8" y="126.8">C1</text>
<text x="49" y="129.1">0.1UF</text>
<text x="79.7" y="128.5">J15</text>
<text x="79.7" y="126">J14</text>
<text x="84.8" y="129.2">Conn_01x01_Female</text>
<text x="84.8" y="126.7">Conn_01x01_Female</text>
<text x="121.1" y="130.6">GND</text>
<text x="131.8" y="130.4">GND</text>
<text x="140.3" y="130.4">STDBY</text>
<text x="197.8" y="127.3">J3</text>
<text x="200.4" y="127.9">Conn_01x01_Female</text>
<text x="32.4" y="132.6" transform="rotate(-90 32.4 132.6)">Shield</text>
<text x="34.9" y="132.6" transform="rotate(-90 34.9 132.6)">GND</text>
<text x="117.6" y="135">+5V</text>
<text x="131.8" y="135.5">VCC</text>
<text x="142.7" y="135.5">BAT</text>
<text x="229" y="141.4">+3.3V</text>
<text x="243.5" y="141.2">J8</text>
<text x="243.5" y="143.8">J9</text>
<text x="248.6" y="141.9">Conn_01x01_Female</text>
<text x="32.5" y="145">GND</text>
<text x="185.8" y="146.5">+3.3V</text>
<text x="187.1" y="149.7">GND</text>
<text x="200.3" y="148.9">J5</text>
<text x="200.3" y="146.3">J4</text>
<text x="204.2" y="149.5">Conn_01x01_Female</text>
<text x="204.2" y="147">Conn_01x01_Female</text>
<text x="243.6" y="148.9">J11</text>
<text x="243.6" y="146.3">J10</text>
<text x="248.6" y="149.5">Conn_01x01_Female</text>
<text x="248.6" y="147">Conn_01x01_Female</text>
<text x="248.6" y="144.4">Conn_01x01_Female</text>
<text x="134.2" y="155.8">AMS1117-3.3</text>
<text x="138.6" y="153.5">U5</text>
<text x="157.2" y="155.2">SW_DIP_x01</text>
<text x="160.7" y="152.9">SW1</text>
<text x="168.2" y="152.7">+3.3V</text>
<text x="200.3" y="151.4">J6</text>
<text x="200.3" y="153.9">J7</text>
<text x="204.2" y="152.1">Conn_01x01_Female</text>
<text x="204.2" y="154.6">Conn_01x01_Female</text>
<text x="243.6" y="151.4">J12</text>
<text x="243.6" y="155.2">J13</text>
<text x="248.6" y="152.1">Conn_01x01_Female</text>
<text x="248.6" y="155.9">Conn_01x01_Female</text>
<text x="31.8" y="161.6">FS8205A</text>
<text x="74.8" y="161.4">DW01-P</text>
<text x="77" y="159">U3</text>
<text x="134.9" y="159.6">VI</text>
<text x="142" y="159.6">VO</text>
<text x="230.3" y="156">GND</text>
<text x="30.2" y="166">D1</text>
<text x="38.6" y="166">D2</text>
<text x="74.7" y="164.7">ODGND</text>
<text x="93.3" y="163.6">C2</text>
<text x="93.5" y="165.9">0.1UF</text>
<text x="101.8" y="166">R6</text>
<text x="129.9" y="166">0.1UF</text>
<text x="131.4" y="162.3">C5</text>
<text x="140.3" y="163.8" transform="rotate(-90 140.3 163.8)">GND</text>
<text x="153.1" y="162.3">C6</text>
<text x="153.3" y="164.6">100nF</text>
<text x="30.2" y="168.5">S1</text>
<text x="30.2" y="172.3">S1</text>
<text x="38.7" y="172.3">S2</text>
<text x="38.7" y="168.5">S2</text>
<text x="60.4" y="172.8" transform="rotate(-90 60.4 172.8)">1K</text>
<text x="61.7" y="171.2">R4</text>
<text x="74.7" y="168.5">CS VCC</text>
<text x="74.7" y="172.3">OC</text>
<text x="79.2" y="172.3">TD</text>
<text x="101.4" y="168.6">100</text>
<text x="137.9" y="173">GND</text>
<text x="16" y="178">GND</text>
<text x="30.2" y="174.9">G1</text>
<text x="38.5" y="174.9">G2</text>
<text x="116.2" y="176.3">C3</text>
<text x="116.3" y="178.6">0.1UF</text>
<text x="57.9" y="185.7">GND</text>
<text x="111.2" y="193.3">GND</text>
</g>
</svg>
